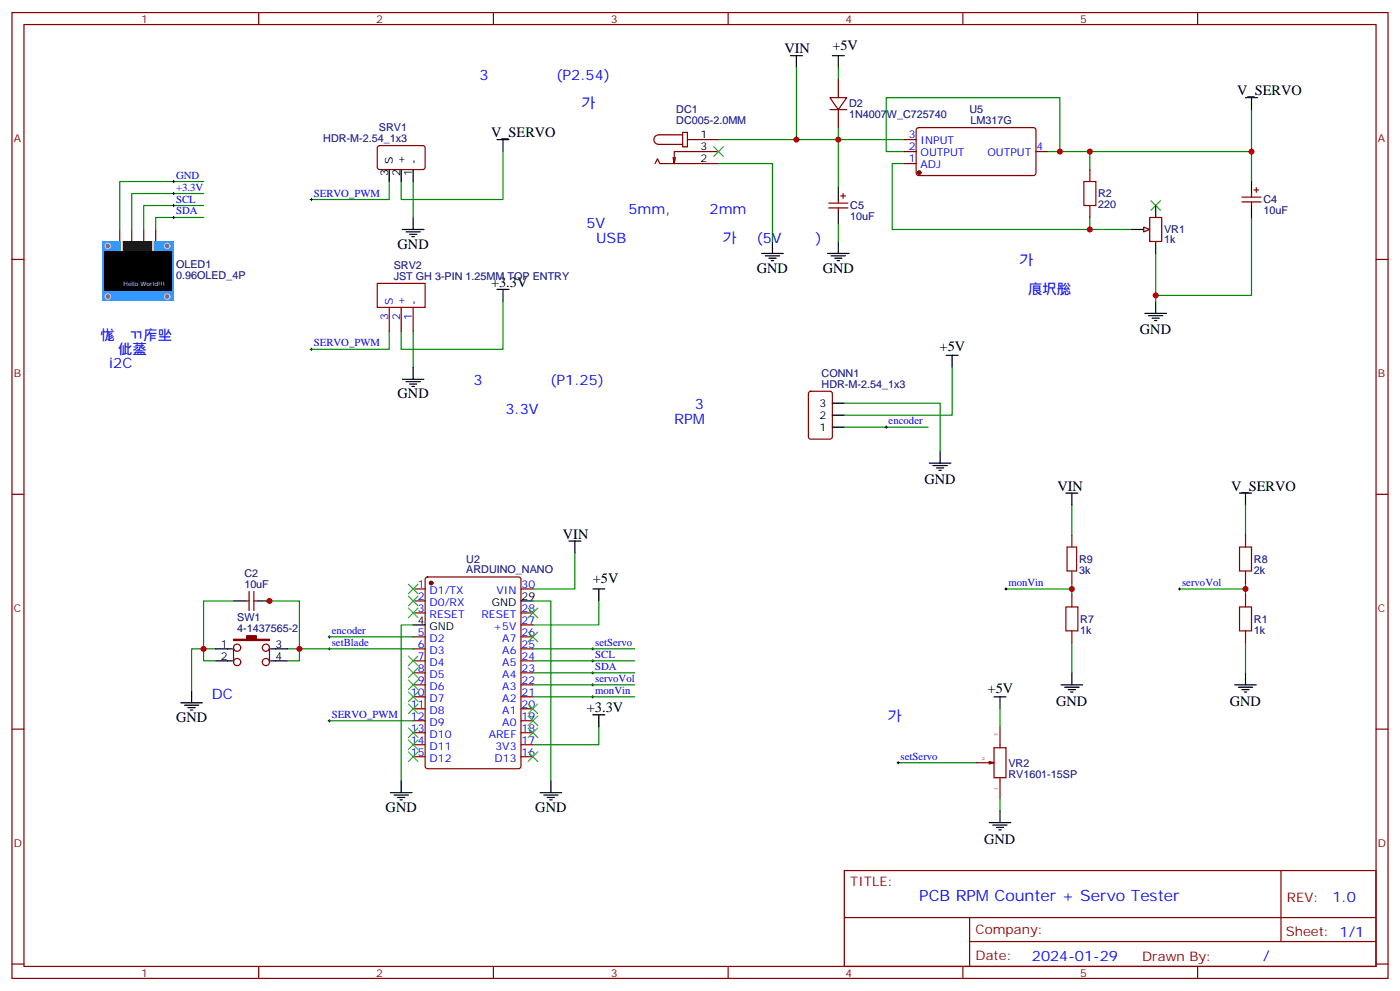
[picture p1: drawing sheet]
<svg xmlns="http://www.w3.org/2000/svg" width="412mm" height="292mm" viewBox="0 0 412 292" stroke-linecap="round" stroke-linejoin="round" font-family="sans-serif">
<g fill="none" stroke="#870000" stroke-width=".35">
<path d="M3.5 3.7h405.4v284.3h-405.4zM7.1 7.2h398.2v277.3h-398.2zM76.2 3.7v3.5M145.3 3.7v3.5M214.5 3.7v3.5M283.6 3.7v3.5M352.8 3.7v3.5M201.1 39h1.4v4.2h-1.4zM201.1 39.7h-7.1a1.41 1.41 0 0 0-1.4 1.4 1.41 1.41 0 0 0 1.4 1.4h7.1M193 48.2l.7-1.5 .7 1.5h17.3M199 46.4l-.4 1.8M202.5 41.1h9.2"/>
<path d="M211.7 44.6h-13.1v3.6l-.3-1.8M3.5 76.4h3.6M35.3 67.6v3.5M38.8 67.6v3.5M42.3 67.6v3.5M45.9 67.6v3.5M405.3 76.4h3.6M238.4 115.4l.4-.2h5.7l.6 .4 .1 13-.5 .6-5.9 .1-.6-.5-.1-12.9zM3.5 145.5h3.6M405.3 145.5h3.6M3.5 214.7h3.6M405.3 214.7h3.6"/>
<path d="M248.7 256.3h156.6v28.2h-156.6zM377.3 256.3v20.9M248.7 270.1h156.5M285.6 277.2h119.6M285.6 270.1v14.2M3.5 283.8h3.6M76.2 284.5v3.5M145.3 284.5v3.5M214.5 284.5v3.5M283.6 284.5v3.5M352.8 284.5v3.5M405.3 283.8h3.6"/>
</g>
<path d="M245.2 118.7h3.5M245.2 125.8h3.5M245.2 122.2h3.5" fill="none" stroke="#000" stroke-width=".35"/>
<path d="M30 71.1h21.2v17.6h-21.2z" fill="#39f"/>
<g fill="#666" stroke="#ccc" stroke-width=".35">
<circle cx="49.2" cy="72.4" r=".81"/>
<circle cx="31.7" cy="72.4" r=".81"/>
<circle cx="49.2" cy="87.3" r=".81"/>
<circle cx="31.7" cy="87.3" r=".81"/>
</g>
<path d="M35.8 71.1h9.5v2.8h-9.5z" fill="#fff"/>
<g fill="#fc0">
<path d="M44.8 71.1h.5v2.8h-.5z"/>
<path d="M35.9 71.1h.4v2.8h-.4z"/>
</g>
<path d="M36.4 71.1h8.3v2.8h-8.3z" fill="#333"/>
<path d="M30.7 73.9h19.7v11.6h-19.7z" fill="#000"/>
<g fill="none" stroke="#008700" stroke-width=".35">
<path d="M234.6 19.9v21.2h-22.9M246.9 19.9v3.6M246.9 37.6v17.6M368.7 32.3v12.3h-60M60 57h-21.2v10.6M60 53.4h-24.7v14.2M114.7 53.4v5.3h-23M121.7 53.4v10.6M148.2 44.6v14.1h-30v-5.3M211.7 48.2h15.8v22.9M234.6 41.1h31.7M266.3 48.2h-3.5v19.4h58.2"/>
<path d="M266.3 44.6h-5.2v-15.8h51.1v15.8M321 44.6v5.3M368.7 44.6v8.8M60 64h-14.1v3.6M60 60.5h-17.7v7.1M246.9 65.8v5.3M321 64v3.6M321 67.6h12.4M340.4 74.6v14.1M368.7 64v23h-28.3M114.7 97.5v5.3h-23M121.7 97.5v10.6"/>
<path d="M148.2 88.7v14.1h-30v-5.3M248.7 118.7h28.2v14.1M280.5 108.1v14.1h-31.8M248.7 125.8h24.7M315.7 148.7v8.8M366.9 148.7v8.8M68.8 176.9h-8.8v17.7h3.5M77.6 176.9h10.6v17.7h-3.5M157 176.9h5.3v52.9M176.4 176.9v7.1h-19.4M296.3 173.4h19.4M315.7 171.6v3.6"/>
<path d="M347.5 173.4h19.4M366.9 171.6v3.6M63.5 191h-7.1v12.4M84.7 191h37M97 187.5h24.7M121.7 184h-3.5v45.8M157 194.6h30M157 198.1h30M157 191h30M315.7 189.3v8.8M366.9 189.3v8.8M97 212.2h24.7"/>
<path d="M157 205.1h30M157 201.6h30M176.4 214v5.3h-19.4M294.6 208.7v5.3M264.6 224.5h22.9M294.6 235.1v3.6"/>
</g>
<g fill="none" stroke="#000" stroke-width=".29">
<path d="M50.8 57h.7M50.8 53.4h.7M51.2 53.1v.7M51.2 56.6v.7M91.4 58.7h.7M91.7 58.4v.7M50.8 64h.7M50.8 60.5h.7M51.2 60.1v.8M51.2 63.7v.7M91.4 102.8h.7M91.7 102.5v.7"/>
<path d="M260.7 125.8h.7M261.1 125.4v.7M296 173.4h.7M296.3 173v.7M347.1 173.4h.7M347.5 173v.7M96.7 187.5h.7M96.7 191h.7M97 187.1v.8M97 190.7v.7M174.3 191h.7M174.3 194.6h.7"/>
<path d="M174.3 198.1h.7M174.6 190.7v.7M174.6 194.2v.7M174.6 197.7v.7M96.7 212.2h.7M97 211.8v.7M174.3 205.1h.7M174.3 201.6h.7M174.6 201.3v.7M174.6 204.8v.7M264.2 224.5h.7M264.6 224.2v.7"/>
</g>
<g fill="none" stroke="#000" stroke-width=".35">
<path d="M232.8 16.4h3.6M234.6 16.4v3.5M245.2 16.4h3.5M246.9 16.4v3.5M366.9 28.8h3.5M368.7 28.8v3.5M114.7 49.9v3.5M118.2 49.9v3.5M121.7 49.9v3.5M146.4 41.1h3.5M148.2 41.1v3.5M246.9 55.2v3.5"/>
<path d="M368.7 53.4v3.6M118.5 67.6h6.4M119.6 68.3h4.2M120.6 69h2.2M121.4 69.7h.7M121.7 64v3.6M224.4 74.6h6.3M225.4 75.3h4.3M226.5 76h2.1M227.2 76.7h.7M227.5 71.1v3.5M243.8 74.6h6.3"/>
<path d="M244.8 75.3h4.3M245.9 76h2.1M246.6 76.7h.7M246.9 62.3v3.5M246.9 71.1v3.5M333.4 67.6h3.5M340.4 60.5v3.5M340.4 71.1v3.5M368.7 60.5v3.5M146.4 85.2h3.5M148.2 85.2v3.5M337.3 92.3h6.3"/>
<path d="M338.3 93h4.2M339.4 93.7h2.1M340.1 94.4h.7M340.4 88.7v3.6M118.5 111.7h6.4M119.6 112.4h4.2M120.6 113.1h2.2M121.4 113.8h.7M121.7 108.1v3.6M278.7 104.6h3.5M280.5 104.6v3.5M273.8 136.3h6.3"/>
<path d="M274.8 137.1h4.2M275.9 137.8h2.1M276.6 138.5h.7M276.9 132.8v3.5M314 145.2h3.5M315.7 145.2v3.5M365.1 145.2h3.6M366.9 145.2v3.5M68.8 176.9h3.5M75.8 176.9h3.6M153.5 176.9h3.5M174.6 173.4h3.6"/>
<path d="M176.4 173.4v3.5M63.5 191h4.9M63.5 194.6h4.9M79.7 191h5M79.7 194.6h5M121.7 184h3.5M315.7 198.1v3.5M366.9 198.1v3.5M53.3 206.9h6.3M54.3 207.6h4.3M55.4 208.3h2.1M56.1 209h.7"/>
<path d="M56.4 203.4v3.5M174.6 210.4h3.6M176.4 210.4v3.6M292.8 205.1h3.5M294.6 205.1v3.6M312.6 201.6h6.3M313.6 202.3h4.3M314.7 203h2.1M315.4 203.7h.7M363.7 201.6h6.4M364.8 202.3h4.2M365.8 203h2.1"/>
<path d="M366.5 203.7h.7M115 233.4h6.4M116.1 234.1h4.2M117.1 234.8h2.1M117.8 235.5h.7M118.2 229.8v3.6M159.1 233.4h6.4M160.2 234.1h4.2M161.2 234.8h2.1M161.9 235.5h.7M162.3 229.8v3.6M294.6 238.7v3.5"/>
<path d="M291.4 242.2h6.3M292.5 242.9h4.2M293.5 243.6h2.1M294.2 244.3h.7"/>
</g>
<path d="M291.4 224.2l1.4 .3-1.4 .4z" fill="#850000" stroke="#850000" stroke-width=".35"/>
<path d="M294.6 214v6.1M287.5 224.5h5.3M292.8 220.1h3.5v8.9h-3.5zM294.6 229v6.1" fill="none" stroke="#850000" stroke-width=".35"/>
<g fill="none" stroke="#3c3" stroke-width=".35">
<path d="M210.3 43.2l2.8 2.8M213.1 43.2l-2.8 2.8M339 59.1l2.8 2.8M341.8 59.1l-2.8 2.8M120.3 172l2.8 2.8M120.3 175.5l2.8 2.8M120.3 179l2.8 2.9M123.1 172l-2.8 2.8M123.1 175.5l-2.8 2.8M123.1 179l-2.8 2.9M155.6 179l2.8 2.9M158.4 179l-2.8 2.9"/>
<path d="M120.3 196.7l2.8 2.8M120.3 193.1l2.8 2.9M123.1 196.7l-2.8 2.8M123.1 193.1l-2.8 2.9M155.6 186.1l2.8 2.8M158.4 186.1l-2.8 2.8M120.3 200.2l2.8 2.8M120.3 203.7l2.8 2.9M120.3 207.3l2.8 2.8M120.3 214.3l2.8 2.8M120.3 217.8l2.8 2.9M123.1 200.2l-2.8 2.8"/>
<path d="M123.1 203.7l-2.8 2.9M123.1 207.3l-2.8 2.8M123.1 214.3l-2.8 2.8M123.1 217.8l-2.8 2.9M155.6 207.3l2.8 2.8M155.6 210.8l2.8 2.8M155.6 214.3l2.8 2.8M158.4 207.3l-2.8 2.8M158.4 210.8l-2.8 2.8M158.4 214.3l-2.8 2.8M120.3 221.4l2.8 2.8M123.1 221.4l-2.8 2.8"/>
<path d="M155.6 221.4l2.8 2.8M158.4 221.4l-2.8 2.8"/>
</g>
<g fill="none" stroke="#870000" stroke-width=".35">
<path d="M244.5 28.8h4.9l-2.5 3.5zM244.5 32.3h4.9M246.9 23.5v5.3M246.9 32.3v5.3M270.1 37.8l.5-.2h34.1l.5 .7-.1 13-.7 .4-34.1-.1-.4-.6v-12.7zM111.4 43.1l.4-.2h13l.4 .7v5.9l-.7 .4h-12.9l-.5-.7v-5.6zM244.1 59.8h5.7M246.9 58.7v1.1M247.6 57.7h1.5M248.4 57v1.4M266.3 48.2h3.6M266.3 44.6h3.6"/>
<path d="M266.3 41.1h3.6M305.2 44.6h3.5M321 49.9v3.5M365.8 58h5.7M365.8 59.4h5.7M368.7 57v1M368.7 59.4v1.1M369.4 55.9h1.4M370.1 55.2v1.4M244.1 61.2h5.7M246.9 61.2v1.1M321 60.5v3.5"/>
<path d="M338.7 64h3.5v7.1h-3.5zM111.1 83.4h14.1v7.1h-14.1zM114.7 90.5v7M118.2 90.5v7M121.7 90.5v7M315.7 157.5v3.5M366.9 157.5v3.5M72.3 176.9h1.1M73.4 174.1v5.6M74.8 176.9h1M74.8 174.1v5.6M121.7 173.4h3.5"/>
<path d="M121.7 176.9h3.5M125.5 170.1l.4-.2h26.9l.6 .4 .1 55.3-.5 .7h-27.1l-.6-.5-.1-55.2zM153.5 173.4h3.5M315.7 168.1v3.5M315.7 175.2v3.5M366.9 168.1v3.5M366.9 175.2v3.5M68.8 190.7v4.2M79.4 190.7v4.2M121.7 180.4h3.5M121.7 187.5h3.5M121.7 191h3.5"/>
<path d="M121.7 194.6h3.5M121.7 198.1h3.5M153.5 180.4h3.5M153.5 187.5h3.5M153.5 191h3.5M153.5 194.6h3.5M153.5 198.1h3.5M153.5 184h3.5M315.7 185.7v3.6M366.9 185.7v3.6M121.7 201.6h3.5M121.7 205.1h3.5"/>
<path d="M121.7 208.7h3.5M121.7 212.2h3.5M121.7 215.7h3.5M121.7 219.3h3.5M153.5 201.6h3.5M153.5 205.1h3.5M153.5 208.7h3.5M153.5 212.2h3.5M153.5 215.7h3.5M153.5 219.3h3.5M121.7 222.8h3.5M153.5 222.8h3.5"/>
<circle cx="69.9" cy="194.9" r="1.06"/>
<circle cx="69.9" cy="190.7" r="1.06"/>
<circle cx="78.3" cy="194.9" r="1.06"/>
<circle cx="78.3" cy="190.7" r="1.06"/>
</g>
<g fill="#870000" stroke="#870000" stroke-width=".35">
<path d="M68.8 188.2h3.9v-1.1h2.8v1.1h3.9v.4h-10.6z"/>
<circle cx="127" cy="171.6" r=".53"/>
<circle cx="270.8" cy="50.8" r=".53"/>
</g>
<path d="M319.3 53.4h3.5v7.1h-3.5zM314 178.7h3.5v7h-3.5zM314.3 161h2.8v7.1h-2.8zM365.1 178.7h3.6v7h-3.6zM365.1 161h3.6v7.1h-3.6z" fill="none" stroke="#a10000" stroke-width=".35"/>
<path d="M336.9 66.9l1.8 .7-1.8 .7z" fill="#f0f0f0" stroke="#870000" stroke-width=".35"/>
<path d="M167.6 159.3h3.5M169.3 159.3v3.5" fill="none" stroke="#000" stroke-width=".35"/>
<path d="M169.3 162.8v10.6h-12.3" fill="none" stroke="#008700" stroke-width=".35"/>
<g fill="#c00">
<circle cx="366.9" cy="173.4" r=".88"/>
<circle cx="234.6" cy="41.1" r=".88"/>
<circle cx="246.9" cy="41.1" r=".88"/>
<circle cx="321" cy="44.6" r=".88"/>
<circle cx="321" cy="67.6" r=".88"/>
<circle cx="368.7" cy="44.6" r=".88"/>
<circle cx="315.7" cy="173.4" r=".88"/>
<circle cx="312.2" cy="44.6" r=".88"/>
<circle cx="60" cy="191" r=".88"/>
<circle cx="88.2" cy="191" r=".88"/>
<circle cx="79.4" cy="176.9" r=".88"/>
<circle cx="340.4" cy="87" r=".88"/>
</g>
<text font-size="4.6" fill="#00f" x="270.8" y="265.3">PCB RPM Counter + Servo Tester</text>
<g font-size="4.2">
<text x="231.1" y="15.7">VIN</text>
<text x="245.2" y="14.6">+5V</text>
<text x="364.4" y="28">V_SERVO</text>
<text x="144.6" y="40.4">V_SERVO</text>
<text x="117.1" y="73.2">GND</text>
<text x="223" y="80.3">GND</text>
<text x="242.4" y="80.3">GND</text>
<text x="144.6" y="84.5">+3.3V</text>
<text x="335.8" y="98.4">GND</text>
<text x="276.8" y="103.4">+5V</text>
<text x="117.1" y="117.3">GND</text>
<text x="272.3" y="142.5">GND</text>
<text x="311.5" y="144.5">VIN</text>
<text x="362.7" y="144.5">V_SERVO</text>
<text x="165.8" y="158.6">VIN</text>
<text x="174.6" y="171.6">+5V</text>
<text x="290.9" y="203.9">+5V</text>
<text x="172.9" y="209.7">+3.3V</text>
<text x="311.1" y="207.8">GND</text>
<text x="362.2" y="207.8">GND</text>
<text x="51.9" y="212.5">GND</text>
<text x="113.6" y="239">GND</text>
<text x="157.7" y="239">GND</text>
<text x="289.9" y="248.4">GND</text>
</g>
<g font-size="4.2" fill="#00f">
<text x="141.2" y="23.5">3</text>
<text x="149.6" y="23.5">커넥터 (P2.54)</text>
<text x="141.3" y="31.9">서보 전압 변경 가능</text>
<text x="175.2" y="63">외경 5mm, 내경 2mm</text>
<text x="152.9" y="71.4">아두이노에 USB입력으로 대신 가능 (5V 이하)</text>
<text x="172.7" y="67.2">5V 이상 서보 사용시 이용</text>
<text x="300.2" y="78.1">가변저항</text>
<text x="298.6" y="86.6">ㄮ㡾㘮㥖</text>
<text x="25.3" y="100">〮㤶∠ㄲ㡸㘴</text>
<text x="34.8" y="104.2">佌䕄</text>
<text x="32.2" y="108.5">i2C 방식</text>
<text x="139.5" y="113.4">3</text>
<text x="147.9" y="113.4">커넥터 (P1.25)</text>
<text x="148.9" y="121.9">3.3V 고정</text>
<text x="198.6" y="124.7">RPM 적외선 센서</text>
<text x="204.6" y="120.5">3</text>
<text x="62.4" y="205.8">DC모터의 날개</text>
<text x="261.4" y="212.2">가변저항</text>
<text x="392.5" y="265.6">1.0</text>
<text x="304" y="282.9">2024-01-29</text>
</g>
<g font-size="3.9" fill="#800">
<text x="250.5" y="260.9">TITLE:</text>
<text x="379.1" y="265.6">REV:</text>
<text x="287.4" y="275.1">Company:</text>
<text x="378.7" y="275.7">Sheet: 1/1</text>
<text x="287.4" y="282.8">Date:</text>
<text x="336.4" y="282.8">Drawn By: 정권희/미친도사</text>
</g>
<g font-size="3.2" fill="#800">
<text x="41.6" y="6.7">1</text>
<text x="110.8" y="6.7">2</text>
<text x="179.9" y="6.7">3</text>
<text x="249.1" y="6.7">4</text>
<text x="318.2" y="6.7">5</text>
<text x="4.1" y="41.8">A</text>
<text x="405.9" y="41.8">A</text>
<text x="4.1" y="110.9">B</text>
<text x="405.9" y="110.9">B</text>
<text x="4.1" y="180.1">C</text>
<text x="405.9" y="180.1">C</text>
<text x="4.1" y="249.2">D</text>
<text x="405.9" y="249.2">D</text>
<text x="41.6" y="287.5">1</text>
<text x="110.8" y="287.5">2</text>
<text x="179.9" y="287.5">3</text>
<text x="249.1" y="287.5">4</text>
<text x="318.2" y="287.5">5</text>
</g>
<g font-size="3.2" fill="#000080">
<text x="199.2" y="33.3">DC1</text>
<text x="250.1" y="34.7">1N4007W_C725740</text>
<text x="250.1" y="31.6">D2</text>
<text x="285.6" y="33.3">U5</text>
<text x="95.2" y="41.8">HDR-M-2.54_1x3</text>
<text x="111.6" y="38.6">SRV1</text>
<text x="199.2" y="36.5">DC005-2.0MM</text>
<text x="285.9" y="36.5">LM317G</text>
<text x="323.5" y="58.1">R2</text>
<text x="372.2" y="59.9">C4</text>
<text x="250.5" y="64.9">10uF</text>
<text x="250.5" y="61.6">C5</text>
<text x="323.5" y="61.3">220</text>
<text x="372.2" y="63.1">10uF</text>
<text x="342.9" y="71.7">1k</text>
<text x="342.9" y="68.7">VR1</text>
<text x="51.9" y="82">0.96OLED_4P</text>
<text x="51.9" y="78.8">OLED1</text>
<text x="116" y="82.4">JST GH 3-PIN 1.25MM TOP ENTRY</text>
<text x="116" y="79.2">SRV2</text>
<text x="242" y="110.9">CONN1</text>
<text x="242" y="114.1">HDR-M-2.54_1x3</text>
<text x="137.3" y="165.7">U2</text>
<text x="317.9" y="165.7">R9</text>
<text x="369.4" y="165.7">R8</text>
<text x="72" y="173">10uF</text>
<text x="72" y="169.9">C2</text>
<text x="137.3" y="168.7">ARDUINO_NANO</text>
<text x="317.9" y="168.9">3k</text>
<text x="369.4" y="168.9">2k</text>
<text x="69.9" y="182.9">SW1</text>
<text x="318.2" y="183.3">R7</text>
<text x="369.4" y="183.3">R1</text>
<text x="69.9" y="186.1">4-1437565-2</text>
<text x="318.2" y="186.6">1k</text>
<text x="369.4" y="186.6">1k</text>
<text x="297" y="225.7">VR2</text>
<text x="297" y="228.9">RV1601-15SP</text>
</g>
<g font-size="3.2">
<text x="206.4" y="40.7">1</text>
<text x="206.4" y="44.3">3</text>
<text x="206.4" y="47.8">2</text>
<text x="114.3" y="51.9" transform="rotate(-90 114.3 51.9)">3</text>
<text x="115.7" y="48.2" transform="rotate(-90 115.7 48.2)">S</text>
<text x="117.8" y="51.9" transform="rotate(-90 117.8 51.9)">2</text>
<text x="119.2" y="48.2" transform="rotate(-90 119.2 48.2)">+</text>
<text x="121.4" y="51.9" transform="rotate(-90 121.4 51.9)">1</text>
<text x="122.8" y="48.2" transform="rotate(-90 122.8 48.2)">-</text>
<text x="241.4" y="119.8">3</text>
<text x="241.4" y="123.3">2</text>
<text x="241.4" y="126.8">1</text>
<text x="144.9" y="178.3">GND</text>
<text x="153.6" y="176.6">29</text>
<text x="123" y="183.6">4</text>
<text x="126.5" y="185.4">GND</text>
<text x="65" y="190.7">1</text>
<text x="81.1" y="190.7">3</text>
<text x="65" y="194.2">2</text>
<text x="81.1" y="194.2">4</text>
</g>
<g font-size="3.2" fill="#00f">
<text x="267.7" y="40.7">3</text>
<text x="267.7" y="47.8">1</text>
<text x="267.7" y="44.3">2</text>
<text x="271.2" y="46">OUTPUT</text>
<text x="271.2" y="42.5">INPUT</text>
<text x="290.9" y="46">OUTPUT</text>
<text x="305.3" y="44.3">4</text>
<text x="51.9" y="52.6">GND</text>
<text x="271.2" y="49.6">ADJ</text>
<text x="51.9" y="59.6">SCL</text>
<text x="51.9" y="56.1">+3.3V</text>
<text x="92.4" y="57.9">SERVO_PWM</text>
<text x="51.9" y="63.1">SDA</text>
<text x="115.7" y="89.8" transform="rotate(-90 115.7 89.8)">S</text>
<text x="119.2" y="89.8" transform="rotate(-90 119.2 89.8)">+</text>
<text x="122.8" y="89.8" transform="rotate(-90 122.8 89.8)">-</text>
<text x="114.3" y="94.3" transform="rotate(-90 114.3 94.3)">3</text>
<text x="117.8" y="94.3" transform="rotate(-90 117.8 94.3)">2</text>
<text x="121.4" y="94.3" transform="rotate(-90 121.4 94.3)">1</text>
<text x="92.4" y="102">SERVO_PWM</text>
<text x="261.8" y="124.9">encoder</text>
<text x="123" y="173">1</text>
<text x="153.6" y="173">30</text>
<text x="297" y="172.5">monVin</text>
<text x="348.2" y="172.5">servoVol</text>
<text x="123" y="176.6">2</text>
<text x="126.5" y="174.8">D1/TX</text>
<text x="126.5" y="178.3">D0/RX</text>
<text x="146.3" y="174.8">VIN</text>
<text x="123" y="180.1">3</text>
<text x="126.5" y="181.9">RESET</text>
<text x="141.8" y="181.9">RESET</text>
<text x="145.4" y="185.4">+5V</text>
<text x="153.6" y="183.6">27</text>
<text x="153.6" y="180.1">28</text>
<text x="97.7" y="186.6">encoder</text>
<text x="97.7" y="190.1">setBlade</text>
<text x="123" y="187.1">5</text>
<text x="123" y="190.7">6</text>
<text x="126.5" y="188.9">D2</text>
<text x="148" y="188.9">A7</text>
<text x="153.6" y="190.7">25</text>
<text x="153.6" y="187.1">26</text>
<text x="175.3" y="190.1">setServo</text>
<text x="123" y="194.2">7</text>
<text x="123" y="197.7">8</text>
<text x="126.5" y="192.4">D3</text>
<text x="126.5" y="196">D4</text>
<text x="148" y="196">A5</text>
<text x="148" y="192.4">A6</text>
<text x="153.6" y="197.7">23</text>
<text x="153.6" y="194.2">24</text>
<text x="175.3" y="193.7">SCL</text>
<text x="175.3" y="197.2">SDA</text>
<text x="123" y="201.3">9</text>
<text x="126.5" y="199.5">D5</text>
<text x="126.5" y="203">D6</text>
<text x="148" y="203">A3</text>
<text x="148" y="199.5">A4</text>
<text x="153.6" y="201.3">22</text>
<text x="175.3" y="200.7">servoVol</text>
<text x="121" y="204.8">10</text>
<text x="121" y="208.3">11</text>
<text x="126.5" y="206.6">D7</text>
<text x="148" y="206.6">A2</text>
<text x="153.6" y="208.3">20</text>
<text x="153.6" y="204.8">21</text>
<text x="175.3" y="204.3">monVin</text>
<text x="97.7" y="211.3">SERVO_PWM</text>
<text x="121" y="211.8">12</text>
<text x="121" y="215.4">13</text>
<text x="126.5" y="210.1">D8</text>
<text x="126.5" y="213.6">D9</text>
<text x="148" y="213.6">A0</text>
<text x="148" y="210.1">A1</text>
<text x="153.6" y="215.4">18</text>
<text x="153.6" y="211.8">19</text>
<text x="121" y="218.9">14</text>
<text x="126.5" y="217.1">D10</text>
<text x="126.5" y="220.7">D11</text>
<text x="143.9" y="217.1">AREF</text>
<text x="146" y="220.7">3V3</text>
<text x="153.6" y="218.9">17</text>
<text x="121" y="222.4">15</text>
<text x="126.5" y="224.2">D12</text>
<text x="145.7" y="224.2">D13</text>
<text x="153.6" y="222.4">16</text>
<text x="265.3" y="223.7">setServo</text>
</g>
<text font-size="1.8" fill="#fff" x="36.4" y="84.1">Hello World!!!</text>
<g font-size="1.4" fill="#840000">
<text x="293.9" y="216.6" transform="rotate(-90 293.9 216.6)">3</text>
<text x="289.3" y="223.8">2</text>
<text x="293.9" y="232.5" transform="rotate(-90 293.9 232.5)">1</text>
</g>
</svg>
